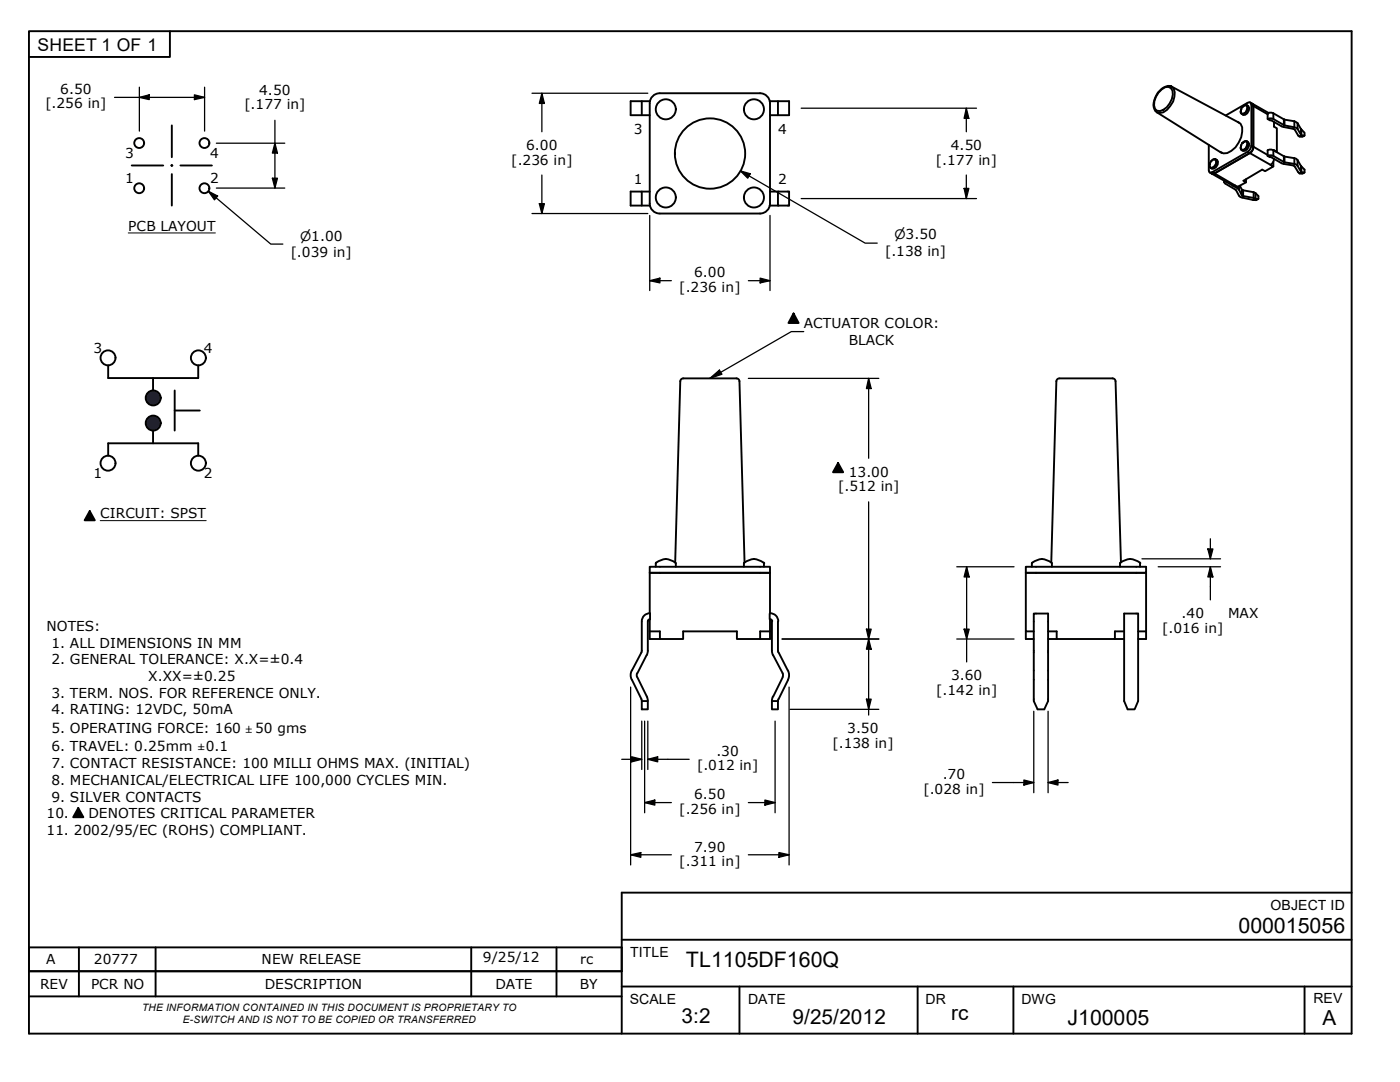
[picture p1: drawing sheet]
<svg xmlns="http://www.w3.org/2000/svg" width="279mm" height="216mm" viewBox="0 0 279 216" stroke-linecap="round" stroke-linejoin="round" font-family="sans-serif">
<g fill="none" stroke="#000" stroke-width=".38">
<path d="M131.7 18.6a2 2 0 0 0-2 2M131.7 18.6h20M151.7 18.6a2 2 0 0 1 2 2M233.4 17.1l.4 .2a2.69 2.69 0 0 0-3 1.6l-.2 .5a2.35 2.35 0 0 0 .3 3l12.9 8.1M233.8 17.3l13.5 7.2M128.1 23v-2.8h-2.2v2.8h3.8M128.1 20.2h1.6M128.1 38.2h1.6M129.7 20.6v20M153.6 20.2h3.9v2.8h-2.2v-2.8M153.7 38.2h1.6v2.8h2.2v-2.8h-2.2M153.7 23h1.6"/>
<path d="M153.7 20.6v20M241.4 34.4l.5 .3M242.4 31.8h.2a.89 .89 0 0 0-1.1 .8M242.6 31.8l.3 .1a1.07 1.07 0 0 1-.1 1.3 1.07 1.07 0 0 1-1.2 .3 .67 .67 0 0 1-.1-.9l-.1 .2M244.3 36.1v.2M244.4 36.1l-.1 .3 .2 .2 2.1 1.2a2.14 2.14 0 0 0 1.3 1.6l2.2 .5M244.6 23.1l4.4-2.6 .4-.1 .2 .1 .1 .4v8.2l-.3 .9-7.8 4.5-.3-.2-.1-.3v-5.1M246.1 37.1l1.2 .7 .5 1.2 2.8 .7M247 24.3l.6 .4a3.9 3.9 0 0 1-.4 3.7 3.7 3.7 0 0 1-3 2.2l-.7-.3M247.5 37.1l.3 .7 .3 .2 2.1 .4 .4 .1 .5 .6v.6M247.9 28.6l-.2 .4a.76 .76 0 0 0 .1 1l-.2-.2M248.2 28.4l-.3 .2a.74 .74 0 0 1 .7-.5 .74 .74 0 0 1 .7 .6 1.21 1.21 0 0 1-1.2 1.4l-.3-.1"/>
<path d="M248.6 21h.3a.89 .89 0 0 0-1.2 .8M248.7 35.8v.6M248.9 21l.2 .1a1.18 1.18 0 0 1-1 1.8 .7 .7 0 0 1-.4-1.1l-.1 .3M249.5 20.4l.4 .3M249.9 20.7l.2 .4v8.2v.5l-.3 .4-7.4 4.4-.5 .1M249.9 20.7l3.3 1.8M250.1 39.9l.5-.2h.5l-.4 .2zM253 31.1v-1.1l.7-.2 2.6 1.4 2.4 .5 1 1.4 .6 .7v.6M253 23.7l.4-.1 .7 .1a8.1 8.1 0 0 0 4.6 1.8l1 1.5M253 31.1l.7-.1 2.6 1.4 2.4 .4 1 1.6M253 31.1l.4 .3 .2-.1a7.5 7.5 0 0 0 4.5 1.7l1.2 1.6M254.1 32.3v.9"/>
<path d="M254.3 31.7l-.4 .9-.3 .3 .5 .3-1.6 1-.6-.4-3.7 2.3 .5 .3-1.7 .9-.5-.3h-.5l-4.1-2.3M254.3 24.3v1l.5 .3v4.7l-.5-.3M254.8 30.3v.1M259.3 27.2l.4-.2 .6 .1-.4 .2zM259.3 34.6l.4-.2h.6l-.4 .3zM260.3 27.1v-.6l-.6-.7-.7-1.2-.3-.2-.4-.2-2-.3-2.2-1.3a.84 .84 0 0 0-1.1 .1v1l.6 .3a10.1 10.1 0 0 0 4.8 1.8l.7 1.3 .2 .1M128.1 41v-2.8h-2.2v2.8h3.8M129.7 40.6a2 2 0 0 0 2 2M131.7 42.6h20M153.6 41h1.7M153.7 40.6a2 2 0 0 1-2 2M222 75.5a.6 .6 0 0 1 .6 .6l1.1 36.1"/>
<path d="M222.1 75.5h-10.7a.6 .6 0 0 0-.6 .6l-1 36.1M129.7 113.1h24v1.2h-24zM131.7 114.3h-2v8.1M132.9 111.5l1.1 .4a.89 .89 0 0 1 .9 .5v.7M132.9 111.5l-1.2 .3a.89 .89 0 0 0-.8 .6v.7M134.7 112.2l1.1-36.1a.6 .6 0 0 1 .6-.6h10.6a.6 .6 0 0 1 .6 .6l1 36.1M148.6 112.2l-.1 .9M150.4 111.5l1.2 .4 .7 .4M150.5 111.5l-.8 .2-1.1 .6M151.7 114.3h2v8.1M152.4 112.2l.1 .2M152.5 112.4v.7"/>
<path d="M204.7 114.3v11.7h1.6M204.7 114.3v-1.2h24v1.2h-1.9M204.7 114.3h24v13.2h-1.6M206 112.2l-.1 .9M207.9 111.5l1.2 .4 .7 .4M207.9 111.5l-.8 .2-1.1 .6M209.8 112.2l.1 .9M225.5 111.5l-1.2 .3a.89 .89 0 0 0-.8 .6v.7M225.6 111.5l1.2 .4 .7 .4M227.5 112.2l.1 .2M227.5 112.4v.7M126.1 133.8l-.2 1.1 .2 .7"/>
<path d="M126.1 135.6l1.9 3.9M127.2 135.1l1.9 3.9 .2 .9M128 139.5l.1 .4M128 130.2l-1.9 3.6M128.1 139.9h1.2v1.6h-1.2zM128.1 124v5.9M128.1 129.8l-.1 .4M129 130.7l-1.8 3.6-.1 .8M129.3 129.8l-.2 .9M129.3 124v5.9M129.7 123.6v3.9h2M129.7 122.4v1.2l-.3 .1-.1 .3"/>
<path d="M129.7 122.4a1.62 1.62 0 0 0-1.6 1.6M153.6 122.4v1.2M153.7 122.4a1.62 1.62 0 0 1 1.6 1.6M153.7 126v1.5h-2M154.1 129.8l.2 .9M154.1 139.9h1.2v1.6h-1.2zM154.1 124v5.9M154.1 124l-.1-.3-.3-.1v2.4h-2v1.5h-4.6v-1.5h-10.8v1.5h-4.6v-1.5h-2M154.3 139l-.2 .9M154.3 130.7l1.9 3.7M155.3 129.8l1.9 4M155.3 124v5.9"/>
<path d="M155.3 139.5v.4M156.2 134.3v.8M156.2 135.1l-1.9 3.9M157.3 133.8l.2 .7-.2 1.1M157.3 135.6l-1.9 3.9M204.7 126v1.5h1.6M206.3 122.4h2.9v17.5l-.8 1.6h-1.3l-.8-1.6zM209.2 126h1.7v1.5h11.6v-1.5h1.8M209.2 127.5h1.7M222.5 127.5h1.8M224.3 122.4h2.8v17.5l-.7 1.6h-1.4l-.7-1.6zM227.1 126h1.6"/>
<circle cx="132.9" cy="39.4" r="2"/>
<circle cx="132.9" cy="21.8" r="2"/>
<circle cx="141.7" cy="30.6" r="7"/>
<circle cx="150.5" cy="39.4" r="2"/>
<circle cx="150.5" cy="21.8" r="2"/>
</g>
<g fill="none" stroke="#000" stroke-width=".38">
<path d="M231.2 18.5l1.3-1.1 .7-.1 .5 .3a2.58 2.58 0 0 1-.3 3 2.46 2.46 0 0 1-2.5 1.5 2.16 2.16 0 0 1-.2-2.8zM233.8 17.3l.5 .4a4 4 0 0 1-2.1 4.7l-.7 .1-.6-.1M241.7 32.2l.4-.4h.4a1.03 1.03 0 0 1 .1 1.2 1.03 1.03 0 0 1-1 .5l-.2-.4 .1-.5M241.9 34.4l4.6 2.6M242.6 31.8a1.13 1.13 0 0 1-1 1.7M247 37.3v.3M247.3 37.2v.6M247.8 37.8v1.2M247.9 28.6l.4-.3 .4-.1a1.24 1.24 0 0 1-.5 1.7l-.4-.1-.2-.3 .1-.5M247.9 21.4l.4-.4h.4a1.09 1.09 0 0 1-.9 1.7l-.2-.4 .1-.5M248.1 38v1.1M248.9 28.2a1.18 1.18 0 0 1-1.1 1.8"/>
<path d="M248.9 21a1.13 1.13 0 0 1-1.1 1.7M249 30.3l4.6 2.6M249.7 20.9l3.3 1.9M249.7 29.1l3.3 1.8M250.2 38.4v1.1M250.6 38.5v1.2M254.1 22.6v1.1M254.1 30v1.1M256.2 23.8v1.2M256.2 31.2v1.1M256.3 23.9v1.1M256.3 31.2v1.2"/>
<path d="M258.3 24.2v1.2M258.3 31.6v1.1M259 24.6v1.1M259 31.9v1.2M259.7 25.8v1.1M259.7 33.1v1.2M259.7 25.8v1.2M259.7 33.2v1.2"/>
</g>
<path d="M158.4 62.5l1 2h-2z" fill="#000"/>
<g fill="#1e1e47">
<circle cx="30.6" cy="79.4" r="1.48"/>
<circle cx="30.6" cy="84.4" r="1.5"/>
</g>
<path d="M167.3 92.4l1 1.8h-2.1zM17.9 102l1 1.8h-2zM15.6 161.2l1 1.9h-2z" fill="#000"/>
<g fill="none" stroke="#000" stroke-width=".38">
<path d="M5.8 6.2h263.9v200h-263.9zM33.9 6.2v5.2h-28.1M26.3 33h6.3M34.2 33h.2M34.3 25v6.4M34.3 32.9v.2M34.3 34.7v6.3M36 33h6.3M21.6 72.9v2.5h18v-2.5M30.5 75.4v2.5M34.9 77.9v8M158.4 62.5l1 2h-2z"/>
<path d="M21.6 90.9v-2.4h18v2.4M30.5 85.9v2.6M34.9 81.9h5M167.3 92.4l1 1.8h-2.1zM17.9 102l1 1.8h-2zM15.6 161.2l1 1.9h-2zM269.7 178.1h-145.6v28.1M5.8 198.8h118.3M15.7 189v9.8M31.1 189v9.8M94 189v9.8M111.1 189v9.8"/>
<path d="M124.1 189h-118.3v4.8h118.3h-118.3M124.1 187.5h145.6M124.1 196.8h145.6M147.6 196.8v9.4M183.1 196.8v9.4M202.2 196.8v9.4M260.3 196.8v9.4"/>
<circle cx="27.8" cy="28.5" r=".98"/>
<circle cx="27.8" cy="37.6" r=".98"/>
<circle cx="40.8" cy="28.5" r=".98"/>
<circle cx="40.8" cy="37.6" r=".98"/>
<circle cx="21.6" cy="71.4" r="1.49"/>
<circle cx="30.6" cy="79.4" r="1.49"/>
<circle cx="39.6" cy="71.4" r="1.49"/>
<circle cx="21.6" cy="92.4" r="1.49"/>
<circle cx="30.6" cy="84.4" r="1.49"/>
<circle cx="39.6" cy="92.4" r="1.49"/>
</g>
<path d="M25.6 46.5h17.4M20 103.9h21.1" fill="none" stroke="#000" stroke-width=".2"/>
<g fill="none" stroke="#000" stroke-width=".25">
<path d="M22.9 19.4h17.9M27.8 19.4l2-.5v1zM27.8 17.4v8.8M38.8 18.9l2 .5-2 .5zM40.8 17.4v8.8M106.2 18.6h23.1M108.1 18.6l.5 2h-1zM108.1 18.6v7.7M41.6 38.2l1.8 .9-.6 .8zM43.1 39.5l-1.5-1.3 12.4 10.5h2.5M43.2 37.5h13.6M43.2 28.6h13.6"/>
<path d="M54.4 35.6h1l-.5 1.9zM54.9 28.6l.5 1.9h-1zM54.9 24v13.5M108.1 34.9v7.7M147.8 34.1l1.9 .6-.5 .9zM149.5 35.1l-1.7-1 24.9 14.4h2.4M159.9 39.6h35M159.9 21.6h35M192.4 37.6h1l-.6 2zM192.8 21.6l.6 2h-1zM192.8 21.6v4.7M192.8 34.9v4.7"/>
<path d="M106.2 42.6h23.1M107.6 40.6h1l-.5 2zM129.7 56l2-.5v1zM129.7 56h4.3M129.7 43v15M149.4 56h4.3M151.7 55.5l2 .5-2 .5zM153.7 43v15M149.4 75.5h26M173.4 75.5l.5 2h-1zM173.4 75.5v15.9M173.4 100.1v42.6"/>
<path d="M190.9 113.1h11.5M192.9 113.1l.5 2h-1zM192.9 113.1v19M227.9 111.5h15.7M231.1 113.1h12.5M241 109.5h1.1l-.5 2zM241.6 113.1l.5 2h-1.1zM241.6 107.5v4M241.6 113.1v6.6M125.9 137.1v35.5M156.1 127.5h19.3M157.5 137.1v35.5"/>
<path d="M172.9 125.5h1l-.5 2zM172.9 139.5h1l-.5 2zM173.4 127.5l.5 2h-1zM190.9 127.5h11.5M192.4 125.5h1l-.5 2zM124.1 151.5h4M126 151l2.1 .5-2.1 .5zM128.1 143.9v9.6M128.7 143.9v18.3M129.3 151.5l2-.5v1zM129.3 151.5h8.2M129.3 143.9v9.6"/>
<path d="M152.7 159.6l2 .5-2 .6zM154.7 143.9v18.3M157.7 141.5h17.7M198.1 156.1h8.2M204.3 155.6l2 .5-2 .6zM206.3 141.9v16.3M209.2 156.1l1.9-.5v1.1zM209.2 156.1h4M209.2 141.9v16.3M125.9 170.6l2-.5v1zM125.9 170.6h8.1M128.7 160.1l2-.5v1.1z"/>
<path d="M128.7 160.1h5.3M149.4 160.1h5.3M149.4 170.6h8.1M155.4 170.1l2.1 .5-2.1 .5z"/>
</g>
<g fill="#000">
<path d="M27.8 19.4l2-.5v1z" fill-rule="evenodd"/>
<path d="M38.8 18.9l2 .5-2 .5z" fill-rule="evenodd"/>
<path d="M41.6 38.2l1.8 .9-.6 .8z" fill-rule="evenodd"/>
<path d="M54.4 35.6h1l-.5 1.9z" fill-rule="evenodd"/>
<path d="M54.9 28.6l.5 1.9h-1z" fill-rule="evenodd"/>
<path d="M108.1 18.6l.5 2h-1z" fill-rule="evenodd"/>
<path d="M147.8 34.1l1.9 .6-.5 .9z" fill-rule="evenodd"/>
<path d="M192.4 37.6h1l-.6 2z" fill-rule="evenodd"/>
<path d="M192.8 21.6l.6 2h-1z" fill-rule="evenodd"/>
<path d="M107.6 40.6h1l-.5 2z" fill-rule="evenodd"/>
<path d="M129.7 56l2-.5v1z" fill-rule="evenodd"/>
<path d="M151.7 55.5l2 .5-2 .5z" fill-rule="evenodd"/>
<path d="M173.4 75.5l.5 2h-1z" fill-rule="evenodd"/>
<path d="M192.9 113.1l.5 2h-1z" fill-rule="evenodd"/>
<path d="M241 109.5h1.1l-.5 2z" fill-rule="evenodd"/>
<path d="M241.6 113.1l.5 2h-1.1z" fill-rule="evenodd"/>
<path d="M172.9 125.5h1l-.5 2z" fill-rule="evenodd"/>
<path d="M172.9 139.5h1l-.5 2z" fill-rule="evenodd"/>
<path d="M173.4 127.5l.5 2h-1z" fill-rule="evenodd"/>
<path d="M192.4 125.5h1l-.5 2z" fill-rule="evenodd"/>
<path d="M126 151l2.1 .5-2.1 .5z" fill-rule="evenodd"/>
<path d="M128.7 160.1l2-.5v1.1z" fill-rule="evenodd"/>
<path d="M129.3 151.5l2-.5v1z" fill-rule="evenodd"/>
<path d="M204.3 155.6l2 .5-2 .6z" fill-rule="evenodd"/>
<path d="M209.2 156.1l1.9-.5v1.1z" fill-rule="evenodd"/>
<path d="M125.9 170.6l2-.5v1z" fill-rule="evenodd"/>
<path d="M152.7 159.6l2 .5-2 .6z" fill-rule="evenodd"/>
<path d="M155.4 170.1l2.1 .5-2.1 .5z" fill-rule="evenodd"/>
</g>
<path d="M141.7 75.5l1.9-1.6 .5 .8zM160.4 66.2h-2.5l-16.2 9.3" fill="none" stroke="#000" stroke-width=".25"/>
<path d="M141.7 75.5l1.9-1.6 .5 .8z" fill-rule="evenodd" fill="#000"/>
<g font-size="4.3">
<text x="247.1" y="186.2">000015056</text>
<text x="136.9" y="193">TL1105DF160Q</text>
<text x="213" y="204.5">J100005</text>
</g>
<g font-size="4.1">
<text x="189.8" y="203.5">rc</text>
<text x="136" y="204.2">3:2</text>
<text x="158.2" y="204.3">9/25/2012</text>
<text x="263.9" y="204.5">A</text>
</g>
<text font-size="3.5" x="7.5" y="10.2">SHEET 1 OF 1</text>
<g font-size="2.8">
<text x="253.6" y="181.6">OBJECT ID</text>
<text x="125.8" y="190.9">TITLE</text>
<text x="125.7" y="200.4">SCALE</text>
<text x="149.3" y="200.3">DATE</text>
<text x="184.7" y="200.3">DR</text>
<text x="203.8" y="200.4">DWG</text>
<text x="262.1" y="200.2">REV</text>
</g>
<g font-size="2.7">
<text x="9.1" y="21.6">[.256 in]</text>
<text x="12" y="18.7">6.50</text>
<text x="48.8" y="21.8">[.177 in]</text>
<text x="51.8" y="19">4.50</text>
<text x="105" y="29.9">6.00</text>
<text x="126.5" y="26.7">3</text>
<text x="155.3" y="26.7">4</text>
<text x="189.7" y="29.9">4.50</text>
<text x="25" y="31.6">3</text>
<text x="41.9" y="31.6">4</text>
<text x="102" y="32.8">[.236 in]</text>
<text x="186.8" y="32.8">[.177 in]</text>
<text x="25" y="36.6">1</text>
<text x="41.9" y="36.6">2</text>
<text x="126.5" y="36.7">1</text>
<text x="155.3" y="36.7">2</text>
<text x="25.6" y="46">PCB LAYOUT</text>
<text x="58" y="51.3">[.039 in]</text>
<text x="176.7" y="51.1">[.138 in]</text>
<text x="135.6" y="58.2">[.236 in]</text>
<text x="138.6" y="55.3">6.00</text>
<text x="160.4" y="65.5">ACTUATOR COLOR:</text>
<text x="18.7" y="70.4">3</text>
<text x="40.7" y="70.4">4</text>
<text x="169.4" y="68.8">BLACK</text>
<text x="18.7" y="95.4">1</text>
<text x="40.7" y="95.4">2</text>
<text x="169.4" y="95.1">13.00</text>
<text x="167.3" y="98">[.512 in]</text>
<text x="20" y="103.4">CIRCUIT: SPST</text>
<text x="9.3" y="125.9">NOTES:</text>
<text x="235.8" y="123.3">.40</text>
<text x="245.1" y="123.3">MAX</text>
<text x="10.3" y="129.2">1. ALL DIMENSIONS IN MM</text>
<text x="232" y="126.2">[.016 in]</text>
<text x="10.3" y="132.5">2. GENERAL TOLERANCE: X.X=±0.4</text>
<text x="29.6" y="135.9">X.XX=±0.25</text>
<text x="189.8" y="135.7">3.60</text>
<text x="10.3" y="139.2">3. TERM. NOS. FOR REFERENCE ONLY.</text>
<text x="10.3" y="142.6">4. RATING: 12VDC, 50mA</text>
<text x="186.8" y="138.6">[.142 in]</text>
<text x="10.3" y="146.2">5. OPERATING FORCE: 160</text>
<text x="10.3" y="149.9">6. TRAVEL: 0.25mm</text>
<text x="41.1" y="149.9">0.1</text>
<text x="50.9" y="146.2">50 gms</text>
<text x="166.1" y="149.2">[.138 in]</text>
<text x="169.1" y="146.3">3.50</text>
<text x="10.3" y="153.3">7. CONTACT RESISTANCE: 100 MILLI OHMS MAX. (INITIAL)</text>
<text x="139.1" y="153.7">[.012 in]</text>
<text x="143" y="150.8">.30</text>
<text x="188.2" y="155.5">.70</text>
<text x="10.3" y="156.6">8. MECHANICAL/ELECTRICAL LIFE 100,000 CYCLES MIN.</text>
<text x="10.3" y="160">9. SILVER CONTACTS</text>
<text x="138.6" y="159.4">6.50</text>
<text x="184.3" y="158.4">[.028 in]</text>
<text x="9.3" y="163.3">10.</text>
<text x="9.3" y="166.6">11. 2002/95/EC (ROHS) COMPLIANT.</text>
<text x="17.7" y="163.3">DENOTES CRITICAL PARAMETER</text>
<text x="135.6" y="162.4">[.256 in]</text>
<text x="135.6" y="172.8">[.311 in]</text>
<text x="138.6" y="169.9">7.90</text>
<text x="8" y="197.3">REV</text>
<text x="9.2" y="192.4">A</text>
<text x="18.2" y="197.4">PCR NO</text>
<text x="18.7" y="192.4">20777</text>
<text x="52.2" y="192.4">NEW RELEASE</text>
<text x="52.8" y="197.3">DESCRIPTION</text>
<text x="96.4" y="192">9/25/12</text>
<text x="98.9" y="197.3">DATE</text>
<text x="115.7" y="197.3">BY</text>
<text x="115.8" y="192.4">rc</text>
</g>
<g font-size="2.6">
<text x="178.5" y="47.8">⌀3.50</text>
<text x="59.9" y="48">⌀1.00</text>
</g>
<g font-size="2">
<text x="39.4" y="149.9">±</text>
<text x="28.4" y="201.8">THE INFORMATION CONTAINED IN THIS DOCUMENT IS PROPRIETARY TO</text>
<text x="36.5" y="204.2">E-SWITCH AND IS NOT TO BE COPIED OR TRANSFERRED</text>
</g>
<text font-size="1.9" x="49.1" y="146.2">±</text>
</svg>
